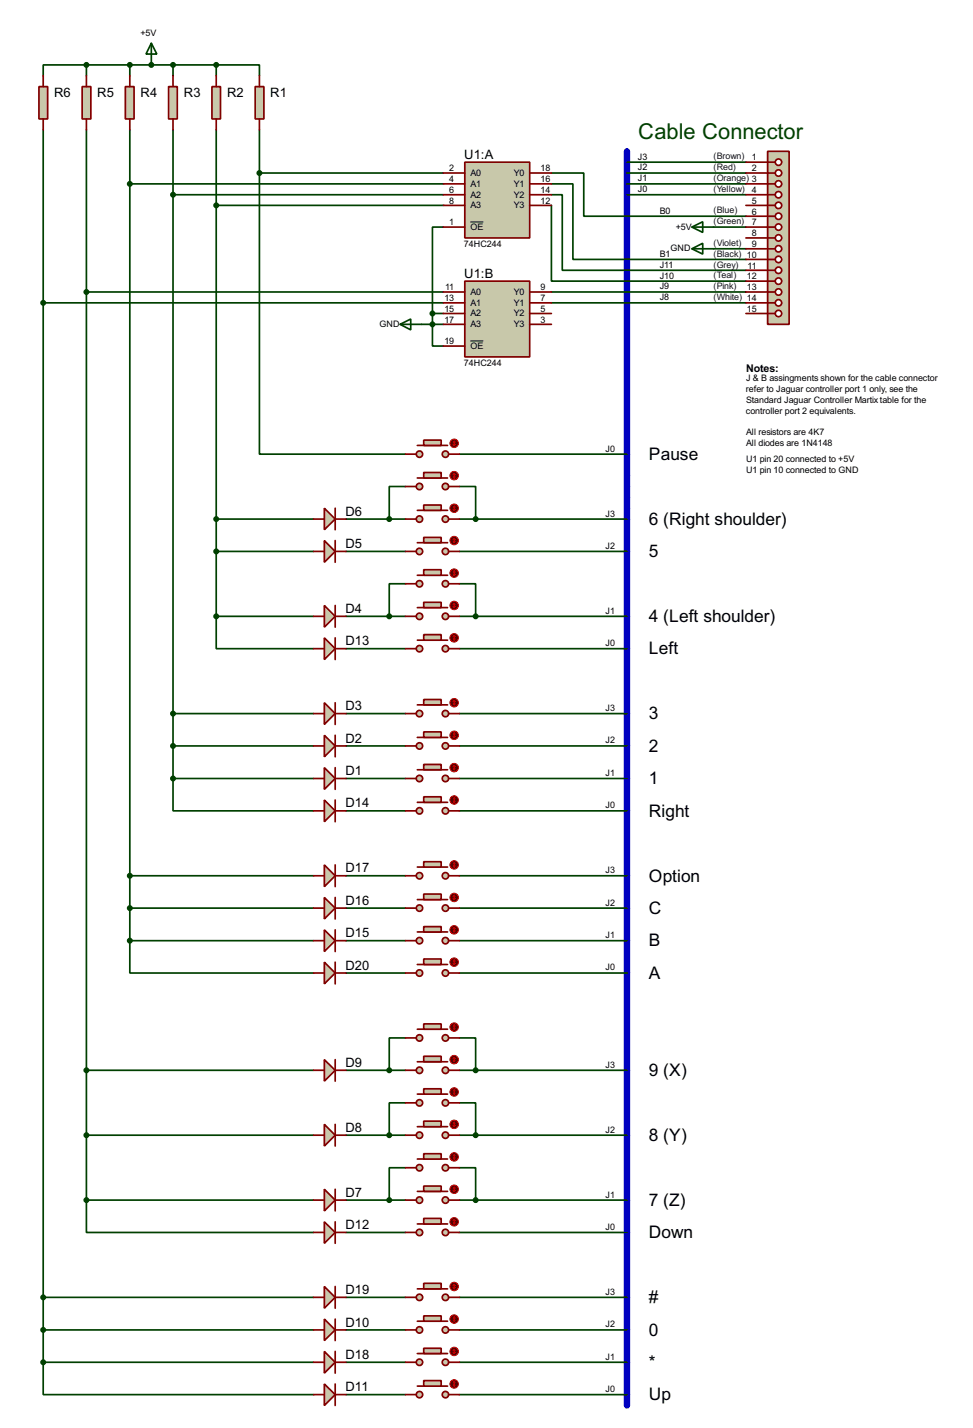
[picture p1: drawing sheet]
<svg xmlns="http://www.w3.org/2000/svg" width="229mm" height="335mm" viewBox="0 0 229 335" stroke-linecap="round" stroke-linejoin="round" font-family="sans-serif">
<path d="M147.3 35.6v294.6" fill="none" stroke="#0000c0" stroke-width="1.5"/>
<g fill="none" stroke="#004000" stroke-width=".4">
<path d="M20.3 15.3h-10.1v2.5M20.3 15.3h30.5M20.3 15.3v2.5M30.5 15.3v2.5M40.7 15.3v2.5M50.8 15.3h10.2v2.5M50.8 15.3v2.5M147.3 38.1h28M104.2 53.4h-2.6v20.3M129.6 40.7h7.6v10.1h38.1M129.6 43.2h5v17.8h40.7M129.6 45.8h2.5v17.7h43.2"/>
<path d="M129.6 48.3v17.8h45.7M147.3 40.7h28M147.3 43.2h28M147.3 45.8h28M101.6 76.2v5.1h2.6M101.6 73.7h2.6M101.6 73.7v2.5M101.6 76.2h2.6M129.6 68.6h45.7M129.6 71.2h45.7"/>
</g>
<circle cx="35.6" cy="15.3" r=".2" fill="#004000"/>
<g fill="none" stroke="#004000" stroke-width=".4">
<path d="M10.2 30.5v289.6M20.3 30.5v251.5M30.5 30.5v190.5M40.7 30.5v152.4M50.8 30.5v114.3M61 30.5v10.2M30.5 43.2h73.7M40.7 45.8h63.5M50.8 48.3h53.4M61 40.7v66h34.3M61 40.7h43.2M167.7 53.4h7.6"/>
<path d="M167.7 58.5h7.6M10.2 71.2h94M20.3 68.6h83.9M99.1 76.2h2.5M95.3 114.3h-3.8v7.7M108 114.3h3.8v7.7M108 106.7h39.3M50.8 129.6h22.9M50.8 122h22.9M81.3 129.6h14M81.3 122h14M95.3 137.2h-3.8v7.6"/>
<path d="M108 137.2h3.8v7.6M108 129.6h39.3M108 122h39.3M50.8 144.8v7.6h22.9M50.8 144.8h22.9M81.3 144.8h14M81.3 152.4h14M108 144.8h39.3M108 152.4h39.3M40.7 175.3h33M40.7 167.7h33M81.3 175.3h14"/>
<path d="M81.3 167.7h14M108 175.3h39.3M108 167.7h39.3M40.7 182.9v7.6h33M40.7 182.9h33M81.3 182.9h14M81.3 190.5h14M108 182.9h39.3M108 190.5h39.3M30.5 213.4h43.2M30.5 205.8h43.2M81.3 213.4h14"/>
<path d="M81.3 205.8h14M108 213.4h39.3M108 205.8h39.3M30.5 221v7.6h43.2M30.5 221h43.2M81.3 221h14M81.3 228.6h14M108 221h39.3M108 228.6h39.3M20.3 251.5h53.4M81.3 251.5h14M95.3 259.1h-3.8v7.6"/>
<path d="M95.3 243.9h-3.8v7.6M108 259.1h3.8v7.6M108 243.9h3.8v7.6M108 251.5h39.3M20.3 266.7h53.4M81.3 266.7h14M95.3 274.4h-3.8v7.6M108 274.4h3.8v7.6M108 266.7h39.3M20.3 282v7.6h53.4M20.3 282h53.4M81.3 282h14"/>
<path d="M81.3 289.6h14M108 282h39.3M108 289.6h39.3M10.2 304.8h63.5M10.2 312.5h63.5M81.3 304.8h14M81.3 312.5h14M108 304.8h39.3M108 312.5h39.3M10.2 320.1v7.6h63.5M10.2 320.1h63.5M81.3 320.1h14"/>
<path d="M81.3 327.7h14M108 320.1h39.3M108 327.7h39.3"/>
</g>
<path d="M109.2 38.1h15.3v17.8h-15.3z" fill="#c8c8aa" stroke="#800000" stroke-width=".4"/>
<path d="M104.2 40.7h5M104.2 43.2h5M104.2 45.8h5M104.2 48.3h5M104.2 53.4h5M124.5 40.7h5.1M124.5 43.2h5.1M124.5 45.8h5.1M124.5 48.3h5.1" fill="none" stroke="#800000" stroke-width=".4"/>
<path d="M110.5 52.2h3.1" fill="none" stroke="#000" stroke-width=".23"/>
<path d="M109.2 66.1h15.3v17.8h-15.3z" fill="#c8c8aa" stroke="#800000" stroke-width=".4"/>
<path d="M104.2 68.6h5M104.2 71.2h5M104.2 73.7h5M104.2 76.2h5M124.5 68.6h5.1M124.5 71.2h5.1M124.5 73.7h5.1M124.5 76.2h5.1M104.2 81.3h5" fill="none" stroke="#800000" stroke-width=".4"/>
<path d="M110.5 80.1h3.1" fill="none" stroke="#000" stroke-width=".23"/>
<path d="M60 20.4h2v7.6h-2z" fill="#c8c8aa" stroke="#800000" stroke-width=".4"/>
<path d="M61 17.8v2.6M61 28v2.5" fill="none" stroke="#800000" stroke-width=".4"/>
<path d="M49.8 20.4h2v7.6h-2z" fill="#c8c8aa" stroke="#800000" stroke-width=".4"/>
<path d="M50.8 17.8v2.6M50.8 28v2.5" fill="none" stroke="#800000" stroke-width=".4"/>
<path d="M39.6 20.4h2.1v7.6h-2.1z" fill="#c8c8aa" stroke="#800000" stroke-width=".4"/>
<path d="M40.7 17.8v2.6M40.7 28v2.5" fill="none" stroke="#800000" stroke-width=".4"/>
<path d="M29.5 20.4h2v7.6h-2z" fill="#c8c8aa" stroke="#800000" stroke-width=".4"/>
<path d="M30.5 17.8v2.6M30.5 28v2.5" fill="none" stroke="#800000" stroke-width=".4"/>
<path d="M19.3 20.4h2.1v7.6h-2.1z" fill="#c8c8aa" stroke="#800000" stroke-width=".4"/>
<path d="M20.3 17.8v2.6M20.3 28v2.5" fill="none" stroke="#800000" stroke-width=".4"/>
<path d="M9.2 20.4h2v7.6h-2z" fill="#c8c8aa" stroke="#800000" stroke-width=".4"/>
<path d="M10.2 17.8v2.6M10.2 28v2.5" fill="none" stroke="#800000" stroke-width=".4"/>
<path d="M76.2 180.4l2.6 2.5-2.6 2.6z" fill="#c8c8aa" stroke="#800000" stroke-width=".4"/>
<path d="M73.7 182.9h2.5M78.8 180.4v5.1M78.8 182.9h2.5" fill="none" stroke="#800000" stroke-width=".4"/>
<path d="M76.2 172.8l2.6 2.5-2.6 2.5z" fill="#c8c8aa" stroke="#800000" stroke-width=".4"/>
<path d="M73.7 175.3h2.5M78.8 172.8v5M78.8 175.3h2.5" fill="none" stroke="#800000" stroke-width=".4"/>
<path d="M76.2 165.1l2.6 2.6-2.6 2.5z" fill="#c8c8aa" stroke="#800000" stroke-width=".4"/>
<path d="M73.7 167.7h2.5M78.8 165.1v5.1M78.8 167.7h2.5" fill="none" stroke="#800000" stroke-width=".4"/>
<path d="M76.2 142.3l2.6 2.5-2.6 2.6z" fill="#c8c8aa" stroke="#800000" stroke-width=".4"/>
<path d="M73.7 144.8h2.5M78.8 142.3v5.1M78.8 144.8h2.5" fill="none" stroke="#800000" stroke-width=".4"/>
<path d="M76.2 127l2.6 2.6-2.6 2.5z" fill="#c8c8aa" stroke="#800000" stroke-width=".4"/>
<path d="M73.7 129.6h2.5M78.8 127v5.1M78.8 129.6h2.5" fill="none" stroke="#800000" stroke-width=".4"/>
<path d="M76.2 119.4l2.6 2.6-2.6 2.5z" fill="#c8c8aa" stroke="#800000" stroke-width=".4"/>
<path d="M78.8 119.4v5.1M73.7 122h2.5M78.8 122h2.5" fill="none" stroke="#800000" stroke-width=".4"/>
<path d="M76.2 279.4l2.6 2.6-2.6 2.5z" fill="#c8c8aa" stroke="#800000" stroke-width=".4"/>
<path d="M78.8 279.4v5.1M73.7 282h2.5M78.8 282h2.5" fill="none" stroke="#800000" stroke-width=".4"/>
<path d="M76.2 264.2l2.6 2.5-2.6 2.6z" fill="#c8c8aa" stroke="#800000" stroke-width=".4"/>
<path d="M73.7 266.7h2.5M78.8 264.2v5.1M78.8 266.7h2.5" fill="none" stroke="#800000" stroke-width=".4"/>
<path d="M76.2 249l2.6 2.5-2.6 2.5z" fill="#c8c8aa" stroke="#800000" stroke-width=".4"/>
<path d="M73.7 251.5h2.5M78.8 249v5M78.8 251.5h2.5" fill="none" stroke="#800000" stroke-width=".4"/>
<path d="M76.2 309.9l2.6 2.6-2.6 2.5z" fill="#c8c8aa" stroke="#800000" stroke-width=".4"/>
<path d="M73.7 312.5h2.5M78.8 309.9v5.1M78.8 312.5h2.5" fill="none" stroke="#800000" stroke-width=".4"/>
<path d="M76.2 325.2l2.6 2.5-2.6 2.5z" fill="#c8c8aa" stroke="#800000" stroke-width=".4"/>
<path d="M73.7 327.7h2.5M78.8 325.2v5M78.8 327.7h2.5" fill="none" stroke="#800000" stroke-width=".4"/>
<path d="M76.2 149.9l2.6 2.5-2.6 2.6z" fill="#c8c8aa" stroke="#800000" stroke-width=".4"/>
<path d="M73.7 152.4h2.5M78.8 149.9v5.1M78.8 152.4h2.5" fill="none" stroke="#800000" stroke-width=".4"/>
<path d="M76.2 188l2.6 2.5-2.6 2.6z" fill="#c8c8aa" stroke="#800000" stroke-width=".4"/>
<path d="M73.7 190.5h2.5M78.8 188v5.1M78.8 190.5h2.5" fill="none" stroke="#800000" stroke-width=".4"/>
<path d="M76.2 218.5l2.6 2.5-2.6 2.6z" fill="#c8c8aa" stroke="#800000" stroke-width=".4"/>
<path d="M78.8 218.5v5.1M73.7 221h2.5M78.8 221h2.5" fill="none" stroke="#800000" stroke-width=".4"/>
<path d="M76.2 210.9l2.6 2.5-2.6 2.5z" fill="#c8c8aa" stroke="#800000" stroke-width=".4"/>
<path d="M73.7 213.4h2.5M78.8 210.9v5M78.8 213.4h2.5" fill="none" stroke="#800000" stroke-width=".4"/>
<path d="M76.2 203.2l2.6 2.6-2.6 2.5z" fill="#c8c8aa" stroke="#800000" stroke-width=".4"/>
<path d="M73.7 205.8h2.5M78.8 203.2v5.1M78.8 205.8h2.5" fill="none" stroke="#800000" stroke-width=".4"/>
<path d="M76.2 317.5l2.6 2.6-2.6 2.5z" fill="#c8c8aa" stroke="#800000" stroke-width=".4"/>
<path d="M78.8 317.5v5.1M73.7 320.1h2.5M78.8 320.1h2.5" fill="none" stroke="#800000" stroke-width=".4"/>
<path d="M76.2 302.3l2.6 2.5-2.6 2.6z" fill="#c8c8aa" stroke="#800000" stroke-width=".4"/>
<path d="M73.7 304.8h2.5M78.8 302.3v5.1M78.8 304.8h2.5" fill="none" stroke="#800000" stroke-width=".4"/>
<path d="M76.2 226.1l2.6 2.5-2.6 2.6z" fill="#c8c8aa" stroke="#800000" stroke-width=".4"/>
<path d="M73.7 228.6h2.5M78.8 226.1v5.1M78.8 228.6h2.5" fill="none" stroke="#800000" stroke-width=".4"/>
<path d="M180.4 35.6h5v40.6h-5z" fill="#c8c8aa" stroke="#800000" stroke-width=".4"/>
<path d="M180.4 38.1h1.7" fill="none" stroke="#800000" stroke-width=".4"/>
<circle cx="182.9" cy="38.1" r=".75" fill="#feffff" stroke="#800000" stroke-width=".4"/>
<path d="M180.4 40.7h1.7" fill="none" stroke="#800000" stroke-width=".4"/>
<circle cx="182.9" cy="40.7" r=".75" fill="#feffff" stroke="#800000" stroke-width=".4"/>
<path d="M180.4 43.2h1.7" fill="none" stroke="#800000" stroke-width=".4"/>
<circle cx="182.9" cy="43.2" r=".75" fill="#feffff" stroke="#800000" stroke-width=".4"/>
<path d="M180.4 45.8h1.7" fill="none" stroke="#800000" stroke-width=".4"/>
<circle cx="182.9" cy="45.8" r=".75" fill="#feffff" stroke="#800000" stroke-width=".4"/>
<path d="M180.4 48.3h1.7" fill="none" stroke="#800000" stroke-width=".4"/>
<circle cx="182.9" cy="48.3" r=".75" fill="#feffff" stroke="#800000" stroke-width=".4"/>
<path d="M180.4 50.8h1.7" fill="none" stroke="#800000" stroke-width=".4"/>
<circle cx="182.9" cy="50.8" r=".75" fill="#feffff" stroke="#800000" stroke-width=".4"/>
<path d="M180.4 53.4h1.7" fill="none" stroke="#800000" stroke-width=".4"/>
<circle cx="182.9" cy="53.4" r=".75" fill="#feffff" stroke="#800000" stroke-width=".4"/>
<path d="M180.4 55.9h1.7" fill="none" stroke="#800000" stroke-width=".4"/>
<circle cx="182.9" cy="55.9" r=".75" fill="#feffff" stroke="#800000" stroke-width=".4"/>
<path d="M180.4 58.5h1.7" fill="none" stroke="#800000" stroke-width=".4"/>
<circle cx="182.9" cy="58.5" r=".75" fill="#feffff" stroke="#800000" stroke-width=".4"/>
<path d="M180.4 61h1.7" fill="none" stroke="#800000" stroke-width=".4"/>
<circle cx="182.9" cy="61" r=".75" fill="#feffff" stroke="#800000" stroke-width=".4"/>
<path d="M180.4 63.5h1.7" fill="none" stroke="#800000" stroke-width=".4"/>
<circle cx="182.9" cy="63.5" r=".75" fill="#feffff" stroke="#800000" stroke-width=".4"/>
<path d="M180.4 66.1h1.7" fill="none" stroke="#800000" stroke-width=".4"/>
<circle cx="182.9" cy="66.1" r=".75" fill="#feffff" stroke="#800000" stroke-width=".4"/>
<path d="M180.4 68.6h1.7" fill="none" stroke="#800000" stroke-width=".4"/>
<circle cx="182.9" cy="68.6" r=".75" fill="#feffff" stroke="#800000" stroke-width=".4"/>
<path d="M180.4 71.2h1.7" fill="none" stroke="#800000" stroke-width=".4"/>
<circle cx="182.9" cy="71.2" r=".75" fill="#feffff" stroke="#800000" stroke-width=".4"/>
<path d="M180.4 73.7h1.7" fill="none" stroke="#800000" stroke-width=".4"/>
<circle cx="182.9" cy="73.7" r=".75" fill="#feffff" stroke="#800000" stroke-width=".4"/>
<g fill="none" stroke="#800000" stroke-width=".4">
<path d="M175.3 38.1h5.1M175.3 40.7h5.1M175.3 43.2h5.1M175.3 45.8h5.1M175.3 48.3h5.1M175.3 50.8h5.1M175.3 53.4h5.1M175.3 55.9h5.1M175.3 58.5h5.1M175.3 61h5.1M175.3 63.5h5.1M175.3 66.1h5.1"/>
<path d="M175.3 68.6h5.1M175.3 71.2h5.1M175.3 73.7h5.1"/>
</g>
<g fill="#004000" stroke="#004000" stroke-width=".4">
<circle cx="101.6" cy="73.7" r=".5"/>
<circle cx="101.6" cy="76.2" r=".5"/>
<circle cx="50.8" cy="15.3" r=".5"/>
<circle cx="40.6" cy="15.3" r=".5"/>
<circle cx="30.5" cy="15.3" r=".5"/>
<circle cx="20.3" cy="15.3" r=".5"/>
<circle cx="35.5" cy="15.3" r=".5"/>
<circle cx="60.9" cy="40.7" r=".5"/>
<circle cx="30.5" cy="43.2" r=".5"/>
<circle cx="40.6" cy="45.8" r=".5"/>
<circle cx="50.8" cy="48.3" r=".5"/>
<circle cx="20.3" cy="68.6" r=".5"/>
<circle cx="10.1" cy="71.2" r=".5"/>
</g>
<path d="M35.6 10.2l1.3 2.5h-2.6zM35.6 10.2v5.1" fill="none" stroke="#004000" stroke-width=".4"/>
<path d="M76.2 287.1l2.6 2.5-2.6 2.5z" fill="#c8c8aa" stroke="#800000" stroke-width=".4"/>
<path d="M73.7 289.6h2.5M78.8 287.1v5M78.8 289.6h2.5" fill="none" stroke="#800000" stroke-width=".4"/>
<g fill="#004000" stroke="#004000" stroke-width=".4">
<circle cx="50.8" cy="144.8" r=".5"/>
<circle cx="50.8" cy="129.6" r=".5"/>
<circle cx="50.8" cy="122" r=".5"/>
<circle cx="40.6" cy="182.9" r=".5"/>
<circle cx="40.6" cy="175.3" r=".5"/>
<circle cx="40.6" cy="167.7" r=".5"/>
<circle cx="30.5" cy="221" r=".5"/>
<circle cx="30.5" cy="213.4" r=".5"/>
<circle cx="30.5" cy="205.8" r=".5"/>
<circle cx="20.3" cy="282" r=".5"/>
<circle cx="20.3" cy="266.7" r=".5"/>
<circle cx="20.3" cy="251.5" r=".5"/>
<circle cx="10.1" cy="304.8" r=".5"/>
<circle cx="10.1" cy="312.5" r=".5"/>
<circle cx="10.1" cy="320.1" r=".5"/>
</g>
<g fill="#c8c8aa" stroke="#800000" stroke-width=".4">
<circle cx="104.6" cy="122" r=".75"/>
<circle cx="98.5" cy="122" r=".75"/>
</g>
<path d="M98.1 119.9h7.1" fill="none" stroke="#800000" stroke-width=".4"/>
<path d="M99.6 118.7h4.1v1.2h-4.1z" fill="#c8c8aa" stroke="#800000" stroke-width=".4"/>
<path d="M95.3 122h2.5M105.4 122h2.6" fill="none" stroke="#800000" stroke-width=".4"/>
<circle cx="106.7" cy="119.4" r="1" fill="#400000" stroke="#f00" stroke-width=".23"/>
<path d="M106.5 119.7l.2 .2M106.7 118.9v1M106.7 118.9l-.2 .3M106.7 118.9l.3 .3M107 119.7l-.3 .2" fill="none" stroke="#f00" stroke-width=".23"/>
<g fill="#c8c8aa" stroke="#800000" stroke-width=".4">
<circle cx="104.6" cy="129.6" r=".75"/>
<circle cx="98.5" cy="129.6" r=".75"/>
</g>
<path d="M98.1 127.5h7.1" fill="none" stroke="#800000" stroke-width=".4"/>
<path d="M99.6 126.3h4.1v1.2h-4.1z" fill="#c8c8aa" stroke="#800000" stroke-width=".4"/>
<path d="M95.3 129.6h2.5M105.4 129.6h2.6" fill="none" stroke="#800000" stroke-width=".4"/>
<circle cx="106.7" cy="127" r="1" fill="#400000" stroke="#f00" stroke-width=".23"/>
<path d="M106.5 127.3l.2 .2M106.7 126.5v1M106.7 126.5l-.2 .3M106.7 126.5l.3 .3M107 127.3l-.3 .2" fill="none" stroke="#f00" stroke-width=".23"/>
<g fill="#c8c8aa" stroke="#800000" stroke-width=".4">
<circle cx="104.6" cy="144.8" r=".75"/>
<circle cx="98.5" cy="144.8" r=".75"/>
</g>
<path d="M98.1 142.8h7.1" fill="none" stroke="#800000" stroke-width=".4"/>
<path d="M99.6 141.5h4.1v1.3h-4.1z" fill="#c8c8aa" stroke="#800000" stroke-width=".4"/>
<path d="M95.3 144.8h2.5M105.4 144.8h2.6" fill="none" stroke="#800000" stroke-width=".4"/>
<circle cx="106.7" cy="142.3" r="1" fill="#400000" stroke="#f00" stroke-width=".23"/>
<path d="M106.5 142.5l.2 .3M106.7 141.8v1M106.7 141.8l-.2 .2M106.7 141.8l.3 .2M107 142.5l-.3 .3" fill="none" stroke="#f00" stroke-width=".23"/>
<g fill="#c8c8aa" stroke="#800000" stroke-width=".4">
<circle cx="104.6" cy="152.4" r=".75"/>
<circle cx="98.5" cy="152.4" r=".75"/>
</g>
<path d="M98.1 150.4h7.1" fill="none" stroke="#800000" stroke-width=".4"/>
<path d="M99.6 149.1h4.1v1.3h-4.1z" fill="#c8c8aa" stroke="#800000" stroke-width=".4"/>
<path d="M95.3 152.4h2.5M105.4 152.4h2.6" fill="none" stroke="#800000" stroke-width=".4"/>
<circle cx="106.7" cy="149.9" r="1" fill="#400000" stroke="#f00" stroke-width=".23"/>
<path d="M106.5 150.1l.2 .3M106.7 149.4v1M106.7 149.4l-.2 .2M106.7 149.4l.3 .2M107 150.1l-.3 .3" fill="none" stroke="#f00" stroke-width=".23"/>
<g fill="#c8c8aa" stroke="#800000" stroke-width=".4">
<circle cx="104.6" cy="167.7" r=".75"/>
<circle cx="98.5" cy="167.7" r=".75"/>
</g>
<path d="M98.1 165.6h7.1" fill="none" stroke="#800000" stroke-width=".4"/>
<path d="M99.6 164.4h4.1v1.2h-4.1z" fill="#c8c8aa" stroke="#800000" stroke-width=".4"/>
<path d="M95.3 167.7h2.5M105.4 167.7h2.6" fill="none" stroke="#800000" stroke-width=".4"/>
<circle cx="106.7" cy="165.1" r="1" fill="#400000" stroke="#f00" stroke-width=".23"/>
<path d="M106.5 165.4l.2 .2M106.7 164.6v1M106.7 164.6l-.2 .3M106.7 164.6l.3 .3M107 165.4l-.3 .2" fill="none" stroke="#f00" stroke-width=".23"/>
<g fill="#c8c8aa" stroke="#800000" stroke-width=".4">
<circle cx="104.6" cy="175.3" r=".75"/>
<circle cx="98.5" cy="175.3" r=".75"/>
</g>
<path d="M98.1 173.3h7.1" fill="none" stroke="#800000" stroke-width=".4"/>
<path d="M99.6 172h4.1v1.3h-4.1z" fill="#c8c8aa" stroke="#800000" stroke-width=".4"/>
<path d="M95.3 175.3h2.5M105.4 175.3h2.6" fill="none" stroke="#800000" stroke-width=".4"/>
<circle cx="106.7" cy="172.8" r="1" fill="#400000" stroke="#f00" stroke-width=".23"/>
<path d="M106.5 173l.2 .3M106.7 172.2v1.1M106.7 172.2l-.2 .3M106.7 172.2l.3 .3M107 173l-.3 .3" fill="none" stroke="#f00" stroke-width=".23"/>
<g fill="#c8c8aa" stroke="#800000" stroke-width=".4">
<circle cx="104.6" cy="182.9" r=".75"/>
<circle cx="98.5" cy="182.9" r=".75"/>
</g>
<path d="M98.1 180.9h7.1" fill="none" stroke="#800000" stroke-width=".4"/>
<path d="M99.6 179.6h4.1v1.3h-4.1z" fill="#c8c8aa" stroke="#800000" stroke-width=".4"/>
<path d="M95.3 182.9h2.5M105.4 182.9h2.6" fill="none" stroke="#800000" stroke-width=".4"/>
<circle cx="106.7" cy="180.4" r="1" fill="#400000" stroke="#f00" stroke-width=".23"/>
<path d="M106.7 179.9v1M106.7 179.9l-.2 .2M106.7 179.9l.3 .2M106.5 180.6l.2 .3M107 180.6l-.3 .3" fill="none" stroke="#f00" stroke-width=".23"/>
<g fill="#c8c8aa" stroke="#800000" stroke-width=".4">
<circle cx="104.6" cy="190.5" r=".75"/>
<circle cx="98.5" cy="190.5" r=".75"/>
</g>
<path d="M98.1 188.5h7.1" fill="none" stroke="#800000" stroke-width=".4"/>
<path d="M99.6 187.2h4.1v1.3h-4.1z" fill="#c8c8aa" stroke="#800000" stroke-width=".4"/>
<path d="M95.3 190.5h2.5M105.4 190.5h2.6" fill="none" stroke="#800000" stroke-width=".4"/>
<circle cx="106.7" cy="188" r="1" fill="#400000" stroke="#f00" stroke-width=".23"/>
<path d="M106.5 188.2l.2 .3M106.7 187.5v1M106.7 187.5l-.2 .2M106.7 187.5l.3 .2M107 188.2l-.3 .3" fill="none" stroke="#f00" stroke-width=".23"/>
<g fill="#c8c8aa" stroke="#800000" stroke-width=".4">
<circle cx="104.6" cy="205.8" r=".75"/>
<circle cx="98.5" cy="205.8" r=".75"/>
</g>
<path d="M98.1 203.7h7.1" fill="none" stroke="#800000" stroke-width=".4"/>
<path d="M99.6 202.5h4.1v1.2h-4.1z" fill="#c8c8aa" stroke="#800000" stroke-width=".4"/>
<path d="M95.3 205.8h2.5M105.4 205.8h2.6" fill="none" stroke="#800000" stroke-width=".4"/>
<circle cx="106.7" cy="203.2" r="1" fill="#400000" stroke="#f00" stroke-width=".23"/>
<path d="M106.5 203.5l.2 .2M106.7 202.7v1M106.7 202.7l-.2 .3M106.7 202.7l.3 .3M107 203.5l-.3 .2" fill="none" stroke="#f00" stroke-width=".23"/>
<g fill="#c8c8aa" stroke="#800000" stroke-width=".4">
<circle cx="104.6" cy="213.4" r=".75"/>
<circle cx="98.5" cy="213.4" r=".75"/>
</g>
<path d="M98.1 211.4h7.1" fill="none" stroke="#800000" stroke-width=".4"/>
<path d="M99.6 210.1h4.1v1.3h-4.1z" fill="#c8c8aa" stroke="#800000" stroke-width=".4"/>
<path d="M95.3 213.4h2.5M105.4 213.4h2.6" fill="none" stroke="#800000" stroke-width=".4"/>
<circle cx="106.7" cy="210.9" r="1" fill="#400000" stroke="#f00" stroke-width=".23"/>
<path d="M106.5 211.1l.2 .3M106.7 210.3v1.1M106.7 210.3l-.2 .3M106.7 210.3l.3 .3M107 211.1l-.3 .3" fill="none" stroke="#f00" stroke-width=".23"/>
<g fill="#c8c8aa" stroke="#800000" stroke-width=".4">
<circle cx="104.6" cy="221" r=".75"/>
<circle cx="98.5" cy="221" r=".75"/>
</g>
<path d="M98.1 219h7.1" fill="none" stroke="#800000" stroke-width=".4"/>
<path d="M99.6 217.7h4.1v1.3h-4.1z" fill="#c8c8aa" stroke="#800000" stroke-width=".4"/>
<path d="M95.3 221h2.5M105.4 221h2.6" fill="none" stroke="#800000" stroke-width=".4"/>
<circle cx="106.7" cy="218.5" r="1" fill="#400000" stroke="#f00" stroke-width=".23"/>
<path d="M106.5 218.7l.2 .3M106.7 218v1M106.7 218l-.2 .2M106.7 218l.3 .2M107 218.7l-.3 .3" fill="none" stroke="#f00" stroke-width=".23"/>
<g fill="#c8c8aa" stroke="#800000" stroke-width=".4">
<circle cx="104.6" cy="228.6" r=".75"/>
<circle cx="98.5" cy="228.6" r=".75"/>
</g>
<path d="M98.1 226.6h7.1" fill="none" stroke="#800000" stroke-width=".4"/>
<path d="M99.6 225.3h4.1v1.3h-4.1z" fill="#c8c8aa" stroke="#800000" stroke-width=".4"/>
<path d="M95.3 228.6h2.5M105.4 228.6h2.6" fill="none" stroke="#800000" stroke-width=".4"/>
<circle cx="106.7" cy="226.1" r="1" fill="#400000" stroke="#f00" stroke-width=".23"/>
<path d="M106.5 226.3l.2 .3M106.7 225.6v1M106.7 225.6l-.2 .2M106.7 225.6l.3 .2M107 226.3l-.3 .3" fill="none" stroke="#f00" stroke-width=".23"/>
<g fill="#c8c8aa" stroke="#800000" stroke-width=".4">
<circle cx="104.6" cy="251.5" r=".75"/>
<circle cx="98.5" cy="251.5" r=".75"/>
</g>
<path d="M98.1 249.5h7.1" fill="none" stroke="#800000" stroke-width=".4"/>
<path d="M99.6 248.2h4.1v1.3h-4.1z" fill="#c8c8aa" stroke="#800000" stroke-width=".4"/>
<path d="M95.3 251.5h2.5M105.4 251.5h2.6" fill="none" stroke="#800000" stroke-width=".4"/>
<circle cx="106.7" cy="249" r="1" fill="#400000" stroke="#f00" stroke-width=".23"/>
<path d="M106.5 249.2l.2 .3M106.7 248.4v1.1M106.7 248.4l-.2 .3M106.7 248.4l.3 .3M107 249.2l-.3 .3" fill="none" stroke="#f00" stroke-width=".23"/>
<g fill="#c8c8aa" stroke="#800000" stroke-width=".4">
<circle cx="104.6" cy="266.7" r=".75"/>
<circle cx="98.5" cy="266.7" r=".75"/>
</g>
<path d="M98.1 264.7h7.1" fill="none" stroke="#800000" stroke-width=".4"/>
<path d="M99.6 263.4h4.1v1.3h-4.1z" fill="#c8c8aa" stroke="#800000" stroke-width=".4"/>
<path d="M95.3 266.7h2.5M105.4 266.7h2.6" fill="none" stroke="#800000" stroke-width=".4"/>
<circle cx="106.7" cy="264.2" r="1" fill="#400000" stroke="#f00" stroke-width=".23"/>
<path d="M106.5 264.4l.2 .3M106.7 263.7v1M106.7 263.7l-.2 .2M106.7 263.7l.3 .2M107 264.4l-.3 .3" fill="none" stroke="#f00" stroke-width=".23"/>
<g fill="#c8c8aa" stroke="#800000" stroke-width=".4">
<circle cx="104.6" cy="282" r=".75"/>
<circle cx="98.5" cy="282" r=".75"/>
</g>
<path d="M98.1 279.9h7.1" fill="none" stroke="#800000" stroke-width=".4"/>
<path d="M99.6 278.7h4.1v1.2h-4.1z" fill="#c8c8aa" stroke="#800000" stroke-width=".4"/>
<path d="M95.3 282h2.5M105.4 282h2.6" fill="none" stroke="#800000" stroke-width=".4"/>
<circle cx="106.7" cy="279.4" r="1" fill="#400000" stroke="#f00" stroke-width=".23"/>
<path d="M106.5 279.7l.2 .2M106.7 278.9v1M106.7 278.9l-.2 .3M106.7 278.9l.3 .3M107 279.7l-.3 .2" fill="none" stroke="#f00" stroke-width=".23"/>
<g fill="#c8c8aa" stroke="#800000" stroke-width=".4">
<circle cx="104.6" cy="289.6" r=".75"/>
<circle cx="98.5" cy="289.6" r=".75"/>
</g>
<path d="M98.1 287.6h7.1" fill="none" stroke="#800000" stroke-width=".4"/>
<path d="M99.6 286.3h4.1v1.3h-4.1z" fill="#c8c8aa" stroke="#800000" stroke-width=".4"/>
<path d="M95.3 289.6h2.5M105.4 289.6h2.6" fill="none" stroke="#800000" stroke-width=".4"/>
<circle cx="106.7" cy="287.1" r="1" fill="#400000" stroke="#f00" stroke-width=".23"/>
<path d="M106.5 287.3l.2 .3M106.7 286.5v1.1M106.7 286.5l-.2 .3M106.7 286.5l.3 .3M107 287.3l-.3 .3" fill="none" stroke="#f00" stroke-width=".23"/>
<g fill="#c8c8aa" stroke="#800000" stroke-width=".4">
<circle cx="104.6" cy="106.7" r=".75"/>
<circle cx="98.5" cy="106.7" r=".75"/>
</g>
<path d="M98.1 104.7h7.1" fill="none" stroke="#800000" stroke-width=".4"/>
<path d="M99.6 103.4h4.1v1.3h-4.1z" fill="#c8c8aa" stroke="#800000" stroke-width=".4"/>
<path d="M95.3 106.7h2.5M105.4 106.7h2.6" fill="none" stroke="#800000" stroke-width=".4"/>
<circle cx="106.7" cy="104.2" r="1" fill="#400000" stroke="#f00" stroke-width=".23"/>
<path d="M106.5 104.4l.2 .3M106.7 103.7v1M106.7 103.7l-.2 .2M106.7 103.7l.3 .2M107 104.4l-.3 .3" fill="none" stroke="#f00" stroke-width=".23"/>
<g fill="#c8c8aa" stroke="#800000" stroke-width=".4">
<circle cx="104.6" cy="304.8" r=".75"/>
<circle cx="98.5" cy="304.8" r=".75"/>
</g>
<path d="M98.1 302.8h7.1" fill="none" stroke="#800000" stroke-width=".4"/>
<path d="M99.6 301.5h4.1v1.3h-4.1z" fill="#c8c8aa" stroke="#800000" stroke-width=".4"/>
<path d="M95.3 304.8h2.5M105.4 304.8h2.6" fill="none" stroke="#800000" stroke-width=".4"/>
<circle cx="106.7" cy="302.3" r="1" fill="#400000" stroke="#f00" stroke-width=".23"/>
<path d="M106.5 302.5l.2 .3M106.7 301.8v1M106.7 301.8l-.2 .2M106.7 301.8l.3 .2M107 302.5l-.3 .3" fill="none" stroke="#f00" stroke-width=".23"/>
<g fill="#c8c8aa" stroke="#800000" stroke-width=".4">
<circle cx="104.6" cy="312.5" r=".75"/>
<circle cx="98.5" cy="312.5" r=".75"/>
</g>
<path d="M98.1 310.4h7.1" fill="none" stroke="#800000" stroke-width=".4"/>
<path d="M99.6 309.2h4.1v1.2h-4.1z" fill="#c8c8aa" stroke="#800000" stroke-width=".4"/>
<path d="M95.3 312.5h2.5M105.4 312.5h2.6" fill="none" stroke="#800000" stroke-width=".4"/>
<circle cx="106.7" cy="309.9" r="1" fill="#400000" stroke="#f00" stroke-width=".23"/>
<path d="M106.5 310.2l.2 .2M106.7 309.4v1M106.7 309.4l-.2 .3M106.7 309.4l.3 .3M107 310.2l-.3 .2" fill="none" stroke="#f00" stroke-width=".23"/>
<g fill="#c8c8aa" stroke="#800000" stroke-width=".4">
<circle cx="104.6" cy="320.1" r=".75"/>
<circle cx="98.5" cy="320.1" r=".75"/>
</g>
<path d="M98.1 318h7.1" fill="none" stroke="#800000" stroke-width=".4"/>
<path d="M99.6 316.8h4.1v1.2h-4.1z" fill="#c8c8aa" stroke="#800000" stroke-width=".4"/>
<path d="M95.3 320.1h2.5M105.4 320.1h2.6" fill="none" stroke="#800000" stroke-width=".4"/>
<circle cx="106.7" cy="317.5" r="1" fill="#400000" stroke="#f00" stroke-width=".23"/>
<path d="M106.5 317.8l.2 .2M106.7 317v1M106.7 317l-.2 .3M106.7 317l.3 .3M107 317.8l-.3 .2" fill="none" stroke="#f00" stroke-width=".23"/>
<g fill="#c8c8aa" stroke="#800000" stroke-width=".4">
<circle cx="104.6" cy="327.7" r=".75"/>
<circle cx="98.5" cy="327.7" r=".75"/>
</g>
<path d="M98.1 325.7h7.1" fill="none" stroke="#800000" stroke-width=".4"/>
<path d="M99.6 324.4h4.1v1.3h-4.1z" fill="#c8c8aa" stroke="#800000" stroke-width=".4"/>
<path d="M95.3 327.7h2.5M105.4 327.7h2.6" fill="none" stroke="#800000" stroke-width=".4"/>
<circle cx="106.7" cy="325.2" r="1" fill="#400000" stroke="#f00" stroke-width=".23"/>
<path d="M106.5 325.4l.2 .3M106.7 324.6v1.1M106.7 324.6l-.2 .3M106.7 324.6l.3 .3M107 325.4l-.3 .3" fill="none" stroke="#f00" stroke-width=".23"/>
<g fill="#c8c8aa" stroke="#800000" stroke-width=".4">
<circle cx="104.6" cy="274.4" r=".75"/>
<circle cx="98.5" cy="274.4" r=".75"/>
</g>
<path d="M98.1 272.3h7.1" fill="none" stroke="#800000" stroke-width=".4"/>
<path d="M99.6 271.1h4.1v1.2h-4.1z" fill="#c8c8aa" stroke="#800000" stroke-width=".4"/>
<path d="M95.3 274.4h2.5M105.4 274.4h2.6" fill="none" stroke="#800000" stroke-width=".4"/>
<circle cx="106.7" cy="271.8" r="1" fill="#400000" stroke="#f00" stroke-width=".23"/>
<path d="M106.5 272.1l.2 .2M106.7 271.3v1M106.7 271.3l-.2 .3M106.7 271.3l.3 .3M107 272.1l-.3 .2" fill="none" stroke="#f00" stroke-width=".23"/>
<g fill="#c8c8aa" stroke="#800000" stroke-width=".4">
<circle cx="104.6" cy="259.1" r=".75"/>
<circle cx="98.5" cy="259.1" r=".75"/>
</g>
<path d="M98.1 257.1h7.1" fill="none" stroke="#800000" stroke-width=".4"/>
<path d="M99.6 255.8h4.1v1.3h-4.1z" fill="#c8c8aa" stroke="#800000" stroke-width=".4"/>
<path d="M95.3 259.1h2.5M105.4 259.1h2.6" fill="none" stroke="#800000" stroke-width=".4"/>
<circle cx="106.7" cy="256.6" r="1" fill="#400000" stroke="#f00" stroke-width=".23"/>
<path d="M106.5 256.8l.2 .3M106.7 256.1v1M106.7 256.1l-.2 .2M106.7 256.1l.3 .2M107 256.8l-.3 .3" fill="none" stroke="#f00" stroke-width=".23"/>
<g fill="#004000" stroke="#004000" stroke-width=".4">
<circle cx="91.4" cy="266.7" r=".5"/>
<circle cx="91.4" cy="282" r=".5"/>
<circle cx="111.7" cy="282" r=".5"/>
<circle cx="111.7" cy="266.7" r=".5"/>
</g>
<g fill="#c8c8aa" stroke="#800000" stroke-width=".4">
<circle cx="104.6" cy="243.9" r=".75"/>
<circle cx="98.5" cy="243.9" r=".75"/>
</g>
<path d="M98.1 241.8h7.1" fill="none" stroke="#800000" stroke-width=".4"/>
<path d="M99.6 240.6h4.1v1.2h-4.1z" fill="#c8c8aa" stroke="#800000" stroke-width=".4"/>
<path d="M95.3 243.9h2.5M105.4 243.9h2.6" fill="none" stroke="#800000" stroke-width=".4"/>
<circle cx="106.7" cy="241.3" r="1" fill="#400000" stroke="#f00" stroke-width=".23"/>
<path d="M106.5 241.6l.2 .2M106.7 240.8v1M106.7 240.8l-.2 .3M106.7 240.8l.3 .3M107 241.6l-.3 .2" fill="none" stroke="#f00" stroke-width=".23"/>
<g fill="#004000" stroke="#004000" stroke-width=".4">
<circle cx="91.4" cy="251.5" r=".5"/>
<circle cx="111.7" cy="251.5" r=".5"/>
</g>
<g fill="#c8c8aa" stroke="#800000" stroke-width=".4">
<circle cx="104.6" cy="137.2" r=".75"/>
<circle cx="98.5" cy="137.2" r=".75"/>
</g>
<path d="M98.1 135.2h7.1" fill="none" stroke="#800000" stroke-width=".4"/>
<path d="M99.6 133.9h4.1v1.3h-4.1z" fill="#c8c8aa" stroke="#800000" stroke-width=".4"/>
<path d="M95.3 137.2h2.5M105.4 137.2h2.6" fill="none" stroke="#800000" stroke-width=".4"/>
<circle cx="106.7" cy="134.7" r="1" fill="#400000" stroke="#f00" stroke-width=".23"/>
<path d="M106.5 134.9l.2 .3M106.7 134.1v1.1M106.7 134.1l-.2 .3M106.7 134.1l.3 .3M107 134.9l-.3 .3" fill="none" stroke="#f00" stroke-width=".23"/>
<g fill="#c8c8aa" stroke="#800000" stroke-width=".4">
<circle cx="104.6" cy="114.3" r=".75"/>
<circle cx="98.5" cy="114.3" r=".75"/>
</g>
<path d="M98.1 112.3h7.1" fill="none" stroke="#800000" stroke-width=".4"/>
<path d="M99.6 111h4.1v1.3h-4.1z" fill="#c8c8aa" stroke="#800000" stroke-width=".4"/>
<path d="M95.3 114.3h2.5M105.4 114.3h2.6" fill="none" stroke="#800000" stroke-width=".4"/>
<circle cx="106.7" cy="111.8" r="1" fill="#400000" stroke="#f00" stroke-width=".23"/>
<path d="M106.5 112l.2 .3M106.7 111.3v1M106.7 111.3l-.2 .2M106.7 111.3l.3 .2M107 112l-.3 .3" fill="none" stroke="#f00" stroke-width=".23"/>
<g fill="#004000" stroke="#004000" stroke-width=".4">
<circle cx="91.4" cy="122" r=".5"/>
<circle cx="111.7" cy="122" r=".5"/>
<circle cx="91.4" cy="144.8" r=".5"/>
<circle cx="111.7" cy="144.8" r=".5"/>
</g>
<path d="M162.6 53.4l2.5-1.3v2.5zM162.6 58.5l2.5-1.3v2.5zM162.6 53.4h5.1M162.6 58.5h5.1M94 76.2l2.5-1.2v2.5zM94 76.2h5.1" fill="none" stroke="#004000" stroke-width=".4"/>
<text font-size="5.8" fill="#004000" x="149.9" y="32.5">Cable Connector</text>
<g font-size="4.6">
<text x="152.5" y="108">Pause</text>
<text x="152.4" y="123.3">6 (Right shoulder)</text>
<text x="152.4" y="130.9">5</text>
<text x="152.4" y="146.1">4 (Left shoulder)</text>
<text x="152.5" y="153.8">Left</text>
<text x="152.4" y="169">3</text>
<text x="152.4" y="176.6">2</text>
<text x="152.4" y="184.3">1</text>
<text x="152.5" y="191.9">Right</text>
<text x="152.5" y="207.1">Option</text>
<text x="152.5" y="214.7">C</text>
<text x="152.5" y="222.4">B</text>
<text x="152.5" y="230">A</text>
<text x="152.4" y="252.8">9 (X)</text>
<text x="152.4" y="268.1">8 (Y)</text>
<text x="152.4" y="283.3">7 (Z)</text>
<text x="152.5" y="290.9">Down</text>
<text x="152.4" y="306.2">#</text>
<text x="152.4" y="313.8">0</text>
<text x="152.4" y="321.4">*</text>
<text x="152.5" y="329">Up</text>
</g>
<g font-size="3.4">
<text x="12.7" y="22.9">R6</text>
<text x="22.9" y="22.9">R5</text>
<text x="33" y="22.9">R4</text>
<text x="43.2" y="22.9">R3</text>
<text x="53.4" y="22.9">R2</text>
<text x="63.5" y="22.9">R1</text>
<text x="109.1" y="37.3">U1:A</text>
<text x="109.1" y="65.3">U1:B</text>
<text x="81.2" y="121.2">D6</text>
<text x="81.2" y="128.8">D5</text>
<text x="81.2" y="144">D4</text>
<text x="81.2" y="151.6">D13</text>
<text x="81.2" y="166.9">D3</text>
<text x="81.2" y="174.5">D2</text>
<text x="81.2" y="182.1">D1</text>
<text x="81.2" y="189.7">D14</text>
<text x="81.2" y="205">D17</text>
<text x="81.2" y="212.6">D16</text>
<text x="81.2" y="220.2">D15</text>
<text x="81.2" y="227.8">D20</text>
<text x="81.2" y="250.7">D9</text>
<text x="81.2" y="265.9">D8</text>
<text x="81.2" y="281.2">D7</text>
<text x="81.2" y="288.8">D12</text>
<text x="81.2" y="304">D19</text>
<text x="81.2" y="311.7">D10</text>
<text x="81.2" y="319.3">D18</text>
<text x="81.2" y="326.9">D11</text>
</g>
<text font-size="2.8" x="175.3" y="87.4">Notes:</text>
<g font-size="2.4">
<text x="33" y="8.4">+5V</text>
<text x="105.6" y="40.2">2</text>
<text x="110.5" y="41.3">A0</text>
<text x="120.7" y="41.3">Y0</text>
<text x="127" y="40.2">18</text>
<text x="149.9" y="37.5">J3</text>
<text x="149.9" y="40.1">J2</text>
<text x="176.7" y="37.7">1</text>
<text x="176.7" y="40.2">2</text>
<text x="105.6" y="42.8">4</text>
<text x="105.6" y="45.4">6</text>
<text x="105.6" y="47.9">8</text>
<text x="110.5" y="43.9">A1</text>
<text x="110.5" y="46.5">A2</text>
<text x="120.7" y="43.9">Y1</text>
<text x="120.7" y="46.5">Y2</text>
<text x="127" y="42.8">16</text>
<text x="127" y="45.4">14</text>
<text x="127" y="47.9">12</text>
<text x="149.9" y="42.6">J1</text>
<text x="149.9" y="45.2">J0</text>
<text x="176.7" y="45.4">4</text>
<text x="176.7" y="47.9">5</text>
<text x="105.6" y="52.9">1</text>
<text x="110.5" y="49">A3</text>
<text x="120.7" y="49">Y3</text>
<text x="155" y="50.2">B0</text>
<text x="158.8" y="54">+5V</text>
<text x="176.7" y="50.4">6</text>
<text x="176.7" y="52.9">7</text>
<text x="109" y="58">74HC244</text>
<text x="110.5" y="54">OE</text>
<text x="157.5" y="59.1">GND</text>
<text x="176.7" y="55.5">8</text>
<text x="176.7" y="58.1">9</text>
<text x="155" y="60.3">B1</text>
<text x="155" y="62.9">J11</text>
<text x="155" y="65.5">J10</text>
<text x="175.5" y="65.6">12</text>
<text x="175.7" y="63.1">11</text>
<text x="104.4" y="70.8">13</text>
<text x="104.6" y="68.2">11</text>
<text x="110.5" y="69.3">A0</text>
<text x="110.5" y="71.9">A1</text>
<text x="120.7" y="69.3">Y0</text>
<text x="120.7" y="71.9">Y1</text>
<text x="127" y="68.2">9</text>
<text x="127" y="70.8">7</text>
<text x="155" y="68">J9</text>
<text x="155" y="70.6">J8</text>
<text x="175.5" y="68.2">13</text>
<text x="89.1" y="76.9">GND</text>
<text x="104.4" y="73.3">15</text>
<text x="104.4" y="75.8">17</text>
<text x="110.5" y="74.4">A2</text>
<text x="110.5" y="76.9">A3</text>
<text x="120.7" y="74.4">Y2</text>
<text x="120.7" y="76.9">Y3</text>
<text x="127" y="73.3">5</text>
<text x="127" y="75.8">3</text>
<text x="175.5" y="73.3">15</text>
<text x="104.4" y="80.9">19</text>
<text x="110.5" y="82">OE</text>
<text x="109" y="86">74HC244</text>
<text x="175.3" y="89.6">J &amp; B assingments shown for the cable connector</text>
<text x="175.3" y="92.1">refer to Jaguar controller port 1 only, see the</text>
<text x="175.3" y="94.6">Standard Jaguar Controller Martix table for the</text>
<text x="175.3" y="97.2">controller port 2 equivalents.</text>
<text x="142.3" y="106.1">J0</text>
<text x="175.3" y="102.3">All resistors are 4K7</text>
<text x="175.3" y="104.8">All diodes are 1N4148</text>
<text x="175.3" y="108.6">U1 pin 20 connected to +5V</text>
<text x="175.3" y="111.2">U1 pin 10 connected to GND</text>
<text x="142.3" y="121.4">J3</text>
<text x="142.3" y="129">J2</text>
<text x="142.3" y="144.2">J1</text>
<text x="142.3" y="151.8">J0</text>
<text x="142.3" y="167.1">J3</text>
<text x="142.3" y="174.7">J2</text>
<text x="142.3" y="182.3">J1</text>
<text x="142.3" y="189.9">J0</text>
<text x="142.3" y="205.2">J3</text>
<text x="142.3" y="212.8">J2</text>
<text x="142.3" y="220.4">J1</text>
<text x="142.3" y="228">J0</text>
<text x="142.3" y="250.9">J3</text>
<text x="142.3" y="266.1">J2</text>
<text x="142.3" y="281.4">J1</text>
<text x="142.3" y="289">J0</text>
<text x="142.3" y="304.2">J3</text>
<text x="142.3" y="311.9">J2</text>
<text x="142.3" y="319.5">J1</text>
<text x="142.3" y="327.1">J0</text>
</g>
<g font-size="2.4" fill="#000040">
<text x="167.7" y="37.4">(Brown)</text>
<text x="167.7" y="40">(Red)</text>
<text x="167.7" y="42.6">(Orange) 3</text>
<text x="167.7" y="45.1">(Yellow)</text>
<text x="167.7" y="50.1">(Blue)</text>
<text x="167.7" y="52.7">(Green)</text>
<text x="167.7" y="57.8">(Violet)</text>
<text x="167.7" y="60.3">(Black) 10</text>
<text x="167.7" y="62.8">(Grey)</text>
<text x="167.7" y="65.4">(Teal)</text>
<text x="167.7" y="68">(Pink)</text>
<text x="167.7" y="70.5">(White) 14</text>
</g>
</svg>
